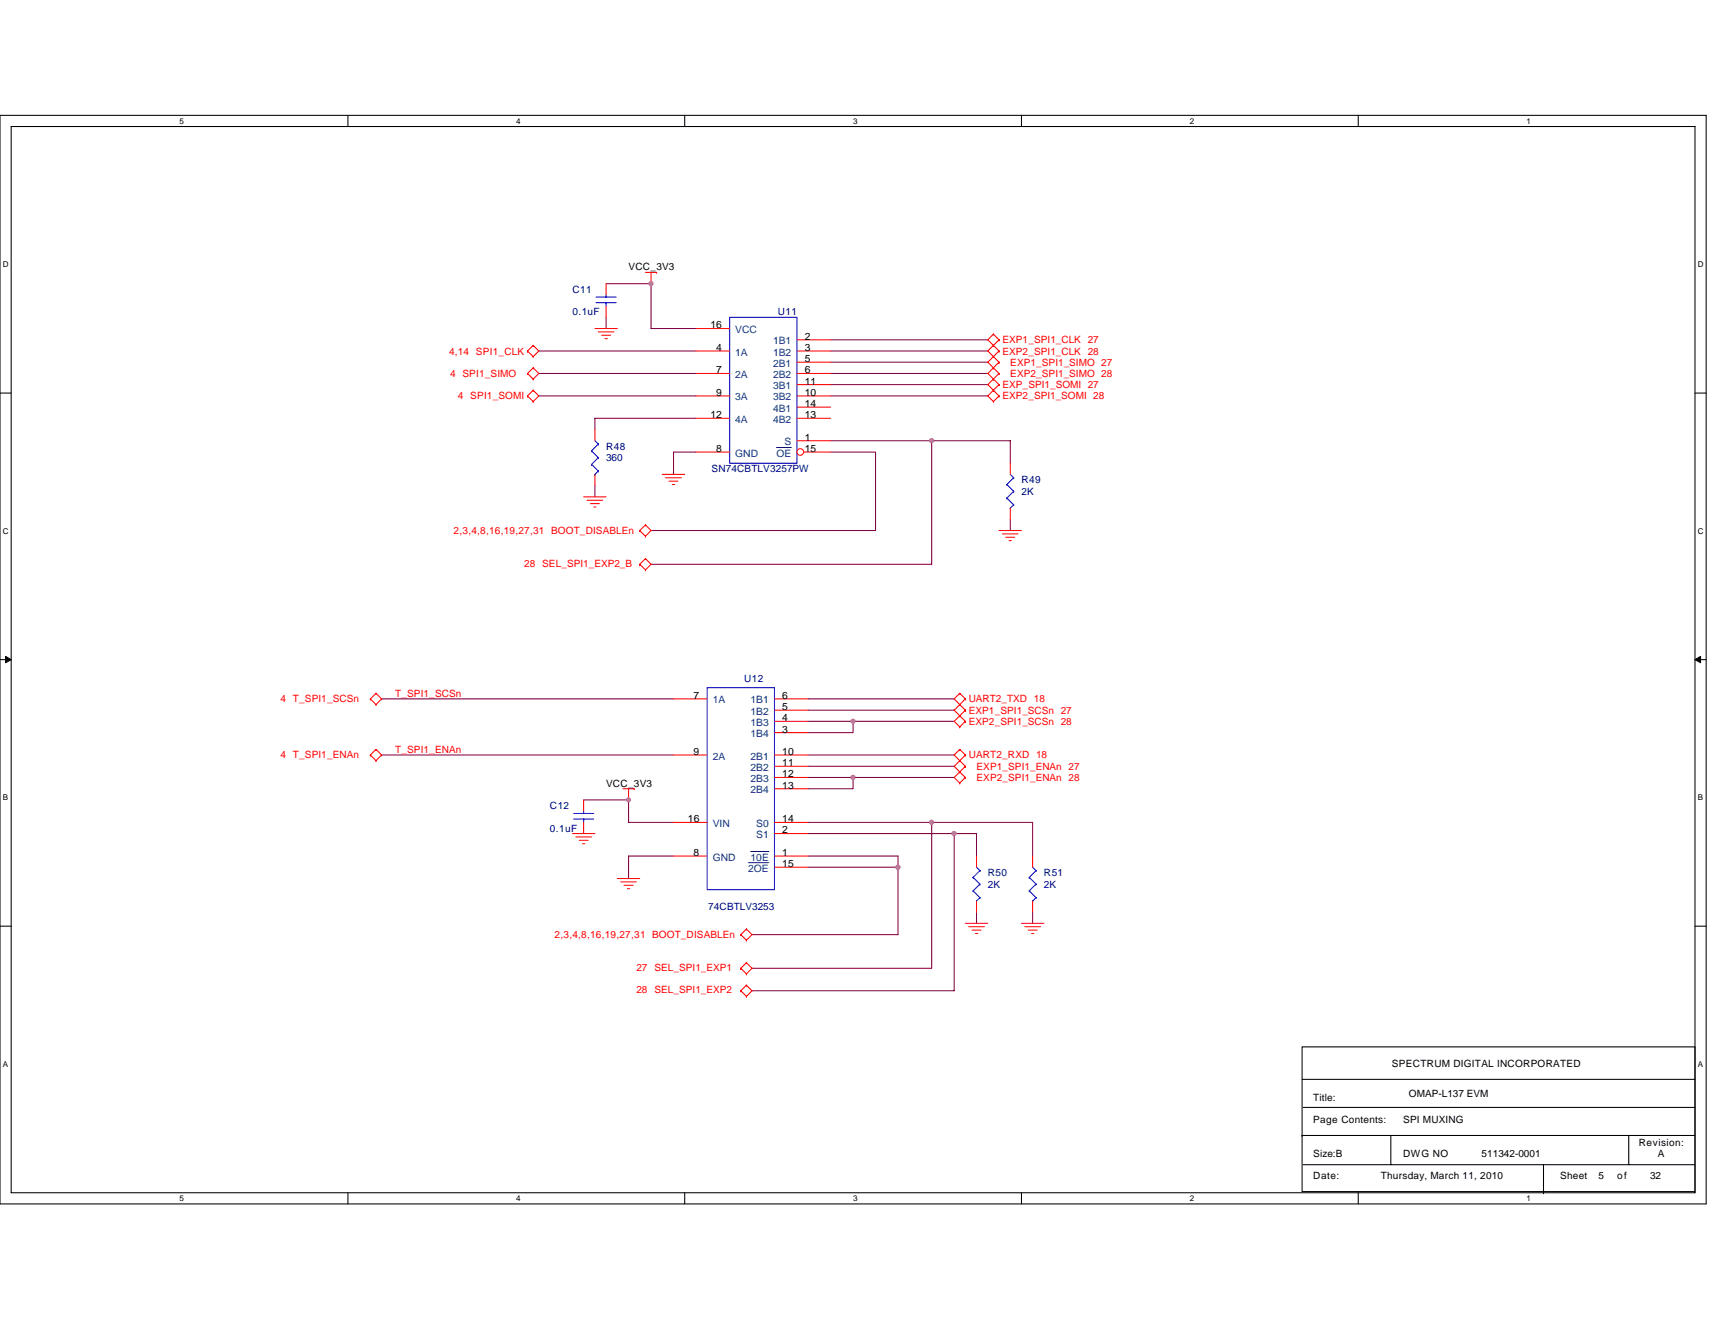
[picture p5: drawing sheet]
<svg xmlns="http://www.w3.org/2000/svg" width="279mm" height="216mm" viewBox="0 0 279 216" stroke-linecap="round" stroke-linejoin="round" font-family="sans-serif">
<path d="M0 18.8h278v177.4h-278zM1.8 20.6h274.3v173.8h-274.3z" fill="none" stroke="#000" stroke-width=".17"/>
<g fill="#fff">
<path d="M29.3 19h.7v1.4h-.7z"/>
<path d="M29.3 194.5h.7v1.5h-.7z"/>
</g>
<path d="M56.7 18.8v1.8M56.7 194.4v1.8" fill="none" stroke="#000" stroke-width=".17"/>
<g fill="#fff">
<path d="M84.1 19h.7v1.4h-.7z"/>
<path d="M84.1 194.5h.7v1.5h-.7z"/>
</g>
<path d="M111.5 18.8v1.8M111.5 194.4v1.8" fill="none" stroke="#000" stroke-width=".17"/>
<g fill="#fff">
<path d="M139 19h.7v1.4h-.7z"/>
<path d="M139 194.5h.7v1.5h-.7z"/>
</g>
<path d="M166.4 18.8v1.8M166.4 194.4v1.8" fill="none" stroke="#000" stroke-width=".17"/>
<g fill="#fff">
<path d="M193.8 19h.8v1.4h-.8z"/>
<path d="M193.8 194.5h.8v1.5h-.8z"/>
</g>
<path d="M221.3 18.8v1.8M221.3 194.4v1.8" fill="none" stroke="#000" stroke-width=".17"/>
<g fill="#fff">
<path d="M248.7 19h.7v1.4h-.7z"/>
<path d="M248.7 194.5h.7v1.5h-.7z"/>
<path d="M.5 42.3h.9v1.5h-.9z"/>
<path d="M276.6 42.3h1v1.5h-1z"/>
<path d="M.5 85.8h.9v1.4h-.9z"/>
<path d="M276.6 85.8h1v1.4h-1z"/>
</g>
<path d="M0 64.1h1.8M276.1 64.1h1.9" fill="none" stroke="#000" stroke-width=".17"/>
<g fill="#fff">
<path d="M.5 129.2h.8v1.5h-.8z"/>
<path d="M276.6 129.2h.9v1.5h-.9z"/>
</g>
<path d="M0 107.5h1.8M276.1 107.5h1.9" fill="none" stroke="#000" stroke-width=".17"/>
<path d="M.9 107l.9 .5-.9 .5zM276.1 107.5l1-.5v1z" fill="#000" stroke="#000" stroke-width=".16"/>
<g fill="#fff">
<path d="M.5 172.6h.8v1.5h-.8z"/>
<path d="M276.6 172.6h.9v1.5h-.9z"/>
</g>
<path d="M0 150.9h1.8M276.1 150.9h1.9M212.1 170.6h64v23.6h-64zM212.1 175.9h64M212.1 185h.1M212.1 185h64M212.3 189.8h63.8M212.3 180.4h63.8M226.6 185v4.8M251.5 194.4h.1M251.5 189.8v4.6M265.3 185v4.8" fill="none" stroke="#000" stroke-width=".17"/>
<g fill="none" stroke="#800040" stroke-width=".17">
<path d="M87.8 57.2h25.6M98.7 46.2h7.4v7.3h7.3M98.7 51.7v1.8M135.3 55.4h25.6M135.3 59h25.6M135.3 57.2h25.6M87.8 60.9h25.6M87.8 64.5h25.6M96.9 79.1v1.9M113.4 73.7h-3.7v3.6M113.4 68.2h-16.5v1.8M135.3 62.7h25.6"/>
<path d="M135.3 64.5h25.6M135.3 60.9h25.6M135.3 73.7h7.3v12.7h-36.5M135.3 71.8h16.5v20.1h-45.7M151.8 71.8h12.8v3.7M164.6 84.6v1.8M62.2 113.9h.1M62.2 113.9h47.5M131.7 113.9h23.7M131.7 115.7h23.7M131.7 117.5h7.3v1.9h-7.3M139 117.5h16.4"/>
<path d="M62.2 123h.1M62.2 123h47.5M95.1 130.3h7.3v3.7h7.3M109.7 139.5h-7.3v3.7M131.7 134h20.1M131.7 135.8h23.7M131.7 139.5h14.6v1.8M131.7 123h23.7M131.7 124.9h23.7M131.7 126.7h7.3v1.8h-7.3M139 126.7h16.4M151.8 134v23.8h-29.3"/>
<path d="M151.8 134h16.4v5.5M151.8 134h.1M155.4 135.8v25.6h-32.9M155.4 135.8h3.7v3.7M131.7 141.3h14.6M146.3 141.3v11h-23.8M159.1 148.6v1.9M168.2 148.6v1.9"/>
</g>
<g fill="none" stroke="#f00" stroke-width=".17">
<path d="M85.9 57.2h.1M85.9 57.2l1 .9M86.9 56.3h.1M86.9 58.1h.1M86.9 59.9h.1M86.9 56.3l.9 .9-.9 .9M86.9 56.3l-1 .9M86.9 59.9l.9 1-.9 .9M86.9 59.9l-1 1M96.9 53.5h3.7M97.5 54.1h2.5M98 54.6h1.5"/>
<path d="M98.6 55.2h.3M98.7 46.2v1.8M98.7 49.9v1.8M105.2 44.4h1.8M106.1 44.4v1.8M107 44.4h.1M113.4 57.2h5.5M129.8 55.4h5.5M161.8 54.4h.1M161.8 56.3h.1M161.8 58.1h.1M161.8 59.9h.1"/>
<path d="M161.8 59.9l-.9 1 1.9 1.8M161.8 54.4l-.9 1 1.9 1.8M161.8 54.4l1 1M161.8 59.9l1 1M162.8 55.4h.1M162.8 59h.1M162.8 57.2h.1M162.8 55.4l-1.9 1.8 1.9 1.8M162.8 57.2l-1.9 1.8 .9 .9M162.8 59l-1 .9M85.9 64.5h.1M85.9 60.9h.1"/>
<path d="M85.9 64.5l1 .9M85.9 60.9l1 .9M86.9 63.6h.1M86.9 65.4h.1M86.9 61.8h.1M86.9 63.6l.9 .9-.9 .9M86.9 63.6l-1 .9M96.9 70v1.8M96.9 77.3v1.8M107.9 77.3h3.6M108.4 77.9h2.6M109 78.4h1.4"/>
<path d="M109.5 79h.4M113.4 60.9h5.5M113.4 64.5h5.5M113.4 68.2h5.5M129.8 66.3h5.5M129.8 62.7h5.5M129.8 68.2h5.5M129.8 71.8h5.5M161.8 61.8h.1M161.8 63.6h.1M161.8 65.4h.1M161.8 63.6l-.9 .9 .9 .9"/>
<path d="M161.8 63.6l1 .9M162.8 62.7h.1M162.8 64.5h.1M162.8 60.9h.1M162.8 60.9l-1.9 1.8 .9 .9M162.8 62.7l-1 .9M162.8 64.5l-1 .9M95.1 81h3.6M95.6 81.5h2.6M96.2 82.1h1.4M96.7 82.6h.4M104.2 91.9h.1"/>
<path d="M104.2 86.4h.1M104.2 91.9l1 1M104.2 86.4l1 1M105.2 91h.1M105.2 92.9h.1M105.2 85.5h.1M105.2 87.4h.1M105.2 91l.9 .9-.9 1M105.2 91l-1 .9M105.2 85.5l.9 .9-.9 1M105.2 85.5l-1 .9M162.8 86.4h3.6"/>
<path d="M163.3 87h2.6M163.9 87.5h1.4M164.4 88.1h.4M60.3 113.9h.1M60.3 113.9l1 .9M61.3 113h.1M61.3 114.8h.1M61.3 113l.9 .9-.9 .9M61.3 113l-1 .9M109.7 113.9h5.5M126.2 113.9h5.5M126.2 115.7h5.5"/>
<path d="M126.2 117.5h5.5M126.2 119.4h5.5M156.4 113h.1M156.4 114.8h.1M156.4 116.6h.1M156.4 118.4h.1M156.4 113l-1 .9 1 .9M156.4 113l.9 .9M156.4 114.8l-1 .9 1.9 1.8M156.4 114.8l.9 .9M157.3 113.9h.1M157.3 117.5h.1"/>
<path d="M157.3 115.7h.1M157.3 113.9l-.9 .9M157.3 117.5l-.9 .9M157.3 115.7l-1.9 1.8 1 .9M60.3 123h.1M60.3 123l1 1M61.3 122.1h.1M61.3 124h.1M61.3 122.1l.9 .9-.9 1M61.3 122.1l-1 .9M93.3 135.8h3.6M93.8 136.4h2.6"/>
<path d="M94.4 136.9h1.4M94.9 137.5h.4M101.5 128.5h1.8M102.4 128.5v1.8M103.3 128.5h.1M109.7 123h5.5M109.7 134h5.5M109.7 139.5h5.5M126.2 128.5h5.5M126.2 123h5.5M126.2 124.9h5.5M126.2 126.7h5.5"/>
<path d="M126.2 134h5.5M126.2 139.5h5.5M126.2 135.8h5.5M156.4 122.1h.1M156.4 124h.1M156.4 125.8h.1M156.4 127.6h.1M156.4 122.1l-1 .9 1 1M156.4 122.1l.9 .9M156.4 124l-1 .9 1.9 1.8M156.4 124l.9 .9M157.3 123h.1"/>
<path d="M157.3 126.7h.1M157.3 124.9h.1M157.3 126.7l-.9 .9M157.3 124.9l-1.9 1.8 1 .9M157.3 123l-.9 1M159.1 139.5v1.8M168.2 139.5v1.8M100.6 143.2h3.6M101.1 143.7h2.6M101.7 144.3h1.4M102.2 144.8h.4M120.7 157.8h.1"/>
<path d="M120.7 152.3h.1M120.7 157.8l.9 .9M120.7 152.3l.9 .9M121.6 156.9h.1M121.6 158.7h.1M121.6 151.4h.1M121.6 153.2h.1M121.6 156.9l.9 .9-.9 .9M121.6 156.9l-.9 .9M121.6 151.4l.9 .9-.9 .9M121.6 151.4l-.9 .9M126.2 141.3h5.5"/>
<path d="M157.3 150.5h3.6M157.8 151h2.6M158.4 151.6h1.4M158.9 152.1h.4M159.1 146.8v1.8M166.4 150.5h3.7M167 151h2.5M167.5 151.6h1.5M168.1 152.1h.3M168.2 146.8v1.8M120.7 161.4h.1M120.7 161.4l.9 .9"/>
<path d="M121.6 160.5h.1M121.6 162.3h.1M121.6 160.5l.9 .9-.9 .9M121.6 160.5l-.9 .9"/>
</g>
<g fill="none" stroke="#00f" stroke-width=".17">
<path d="M97.1 49.3h3.3M97.1 48.4h3.3M98.7 48v.4M98.7 49.3h.1M98.7 49.3v.6M118.9 51.7h10.9v23.8h-10.9zM96.4 73.5h.1M96.4 75.7h.1M96.4 73.5l1.1 1.1M96.4 75.7l1.1 1.1M96.9 77.3h.1M96.9 71.8l.6 .6"/>
<path d="M97.5 72.4h.1M97.5 74.6h.1M97.5 76.8h.1M97.5 72.4l-1.1 1.1M97.5 74.6l-1.1 1.1M97.5 76.8l-.6 .5M115.2 112.1h11v32.9h-11zM158.5 143h.1M158.5 145.2h.1M158.5 143l1.1 1.1M158.5 145.2l1.1 1.1M159.1 146.8h.1"/>
<path d="M159.1 141.3l.5 .6M159.6 141.9h.1M159.6 144.1h.1M159.6 146.3h.1M159.6 141.9l-1.1 1.1M159.6 144.1l-1.1 1.1M159.6 146.3l-.5 .5M167.7 143h.1M167.7 145.2h.1M167.7 143l1.1 1.1M167.7 145.2l1.1 1.1M168.2 146.8h.1"/>
<path d="M168.2 141.3l.6 .6M168.8 141.9h.1M168.8 144.1h.1M168.8 146.3h.1M168.8 141.9l-1.1 1.1M168.8 144.1l-1.1 1.1M168.8 146.3l-.6 .5"/>
</g>
<path d="M122.3 138.7h3M121.9 140.6h3.4" fill="none" stroke="#004080" stroke-width=".16"/>
<circle cx="130.4" cy="73.6" r=".54" fill="#fff" stroke="#f00" stroke-width=".17"/>
<path d="M113.4 53.5h5.5M129.8 57.2h5.5M129.8 59h5.5M113.4 73.7h5.5M129.8 64.5h5.5M129.8 60.9h5.5M130.9 73.7h4.4M164.6 75.5v1.8M164.6 82.8v1.8M95.1 130.3v1.9M95.1 134v1.8" fill="none" stroke="#f00" stroke-width=".17"/>
<path d="M126.5 72.9h2.4" fill="none" stroke="#004080" stroke-width=".16"/>
<g fill="none" stroke="#00f" stroke-width=".17">
<path d="M164 79h.1M164 79l1.1 1.1M164.6 77.3l.5 .6M165.1 77.9h.1M165.1 77.9l-1.1 1.1M164 81.2h.1M164 81.2l1.1 1.1M164.6 82.8h.1M165.1 80.1h.1M165.1 82.3h.1M165.1 80.1l-1.1 1.1M165.1 82.3l-.5 .5"/>
<path d="M93.5 133.5h3.2M93.5 132.5h3.2M95.1 132.2v.3M95.1 133.5h.1M95.1 133.5v.5"/>
</g>
<g fill="#f0f" stroke="#f0f" stroke-width=".17">
<circle cx="102.4" cy="130.3" r=".35"/>
<circle cx="151.8" cy="134" r=".35"/>
<circle cx="155.4" cy="135.8" r=".36"/>
<circle cx="146.3" cy="141.3" r=".36"/>
<circle cx="106" cy="46.2" r=".36"/>
<circle cx="139" cy="117.5" r=".35"/>
<circle cx="139" cy="126.7" r=".35"/>
<circle cx="151.8" cy="71.8" r=".35"/>
</g>
<g font-size="1.7">
<text x="115.7" y="53.5">16</text>
<text x="116.7" y="57.2">4</text>
<text x="131.1" y="55.4">2</text>
<text x="131.1" y="57.2">3</text>
<text x="131.1" y="59">5</text>
<text x="116.7" y="60.8">7</text>
<text x="116.7" y="64.5">9</text>
<text x="131.1" y="62.7">11</text>
<text x="131.1" y="64.5">10</text>
<text x="131.1" y="60.8">6</text>
<text x="115.7" y="68.1">12</text>
<text x="131.1" y="71.8">1</text>
<text x="131.1" y="66.3">14</text>
<text x="131.1" y="68.1">13</text>
<text x="116.7" y="73.6">8</text>
<text x="131.1" y="73.6">15</text>
<text x="113" y="113.9">7</text>
<text x="127.4" y="113.9">6</text>
<text x="127.4" y="115.7">5</text>
<text x="127.4" y="117.5">4</text>
<text x="127.4" y="119.4">3</text>
<text x="113" y="123">9</text>
<text x="127.4" y="123">10</text>
<text x="127.4" y="124.8">11</text>
<text x="127.4" y="126.7">12</text>
<text x="127.4" y="128.5">13</text>
<text x="112.1" y="134">16</text>
<text x="127.4" y="134">14</text>
<text x="127.4" y="135.8">2</text>
<text x="113" y="139.5">8</text>
<text x="127.4" y="141.3">15</text>
<text x="127.4" y="139.5">1</text>
</g>
<g font-size="1.7" fill="#004080">
<text x="119.8" y="57.9">1A</text>
<text x="119.8" y="54.3">VCC</text>
<text x="125.9" y="56.1">1B1</text>
<text x="125.9" y="57.9">1B2</text>
<text x="125.9" y="59.8">2B1</text>
<text x="119.8" y="61.6">2A</text>
<text x="119.8" y="65.3">3A</text>
<text x="125.9" y="63.4">3B1</text>
<text x="125.9" y="65.3">3B2</text>
<text x="125.9" y="61.6">2B2</text>
<text x="119.8" y="68.9">4A</text>
<text x="125.9" y="67.1">4B1</text>
<text x="125.9" y="68.9">4B2</text>
<text x="119.8" y="74.4">GND</text>
<text x="126.5" y="74.4">OE</text>
<text x="127.8" y="72.6">S</text>
<text x="116.1" y="114.6">1A</text>
<text x="122.3" y="114.6">1B1</text>
<text x="122.3" y="116.5">1B2</text>
<text x="122.3" y="118.3">1B3</text>
<text x="116.1" y="123.8">2A</text>
<text x="122.3" y="120.1">1B4</text>
<text x="122.3" y="123.8">2B1</text>
<text x="122.3" y="125.6">2B2</text>
<text x="122.3" y="127.4">2B3</text>
<text x="122.3" y="129.3">2B4</text>
<text x="116.1" y="134.7">VIN</text>
<text x="123.2" y="134.7">S0</text>
<text x="123.2" y="136.6">S1</text>
<text x="116.1" y="140.2">GND</text>
<text x="121.9" y="142">2OE</text>
<text x="122.3" y="140.2">10E</text>
</g>
<g font-size="1.6" fill="#000080">
<text x="93.3" y="47.7">C11</text>
<text x="93.3" y="51.4">0.1uF</text>
<text x="126.7" y="51.4">U11</text>
<text x="98.7" y="73.3">R48</text>
<text x="98.7" y="75.1">360</text>
<text x="115.9" y="77">SN74CBTLV3257PW</text>
<text x="166.4" y="78.8">R49</text>
<text x="166.4" y="80.6">2K</text>
<text x="121.2" y="111.2">U12</text>
<text x="89.6" y="131.8">C12</text>
<text x="89.6" y="135.5">0.1uF</text>
<text x="160.9" y="142.8">R50</text>
<text x="170.1" y="142.8">R51</text>
<text x="115.4" y="148.3">74CBTLV3253</text>
<text x="160.9" y="144.6">2K</text>
<text x="170.1" y="144.6">2K</text>
</g>
<g font-size="1.6">
<text x="102.4" y="44">VCC_3V3</text>
<text x="98.7" y="128.2">VCC_3V3</text>
<text x="226.8" y="173.9">SPECTRUM DIGITAL INCORPORATED</text>
<text x="214" y="179.4">Title:</text>
<text x="229.5" y="178.8">OMAP-L137 EVM</text>
<text x="214" y="183">Page Contents:</text>
<text x="228.6" y="183">SPI MUXING</text>
<text x="214" y="188.5">Size:B</text>
<text x="228.6" y="188.5">DWG NO</text>
<text x="241.4" y="188.5">511342-0001</text>
<text x="267" y="186.7">Revision:</text>
<text x="270.1" y="188.5">A</text>
<text x="214" y="192.2">Date:</text>
<text x="224.9" y="192.2">Thursday, March 11, 2010</text>
<text x="254.2" y="192.2">Sheet</text>
<text x="260.4" y="192.2">5</text>
<text x="263.5" y="192.2">of</text>
<text x="268.8" y="192.2">32</text>
</g>
<g font-size="1.6" fill="#f00">
<text x="73.2" y="57.8">4,14 SPI1_CLK</text>
<text x="163.3" y="55.9">EXP1_SPI1_CLK 27</text>
<text x="163.3" y="57.8">EXP2_SPI1_CLK 28</text>
<text x="164.6" y="59.6">EXP1_SPI1_SIMO 27</text>
<text x="73.3" y="61.4">4 SPI1_SIMO</text>
<text x="74.6" y="65.1">4 SPI1_SOMI</text>
<text x="163.3" y="63.2">EXP_SPI1_SOMI 27</text>
<text x="163.3" y="65.1">EXP2_SPI1_SOMI 28</text>
<text x="164.6" y="61.4">EXP2_SPI1_SIMO 28</text>
<text x="73.9" y="87">2,3,4,8,16,19,27,31 BOOT_DISABLEn</text>
<text x="85.4" y="92.3">28 SEL_SPI1_EXP2_B</text>
<text x="64.4" y="113.5">T_SPI1_SCSn</text>
<text x="45.7" y="114.4">4 T_SPI1_SCSn</text>
<text x="157.8" y="114.4">UART2_TXD 18</text>
<text x="157.8" y="118.1">EXP2_SPI1_SCSn 28</text>
<text x="157.8" y="116.3">EXP1_SPI1_SCSn 27</text>
<text x="45.7" y="123.6">4 T_SPI1_ENAn</text>
<text x="64.4" y="122.7">T_SPI1_ENAn</text>
<text x="157.8" y="123.6">UART2_RXD 18</text>
<text x="159.1" y="125.4">EXP1_SPI1_ENAn 27</text>
<text x="159.1" y="127.3">EXP2_SPI1_ENAn 28</text>
<text x="90.3" y="152.9">2,3,4,8,16,19,27,31 BOOT_DISABLEn</text>
<text x="103.7" y="161.8">28 SEL_SPI1_EXP2</text>
<text x="103.7" y="158.2">27 SEL_SPI1_EXP1</text>
</g>
<g font-size="1.3">
<text x="29.3" y="20.2">5</text>
<text x="84.1" y="20.2">4</text>
<text x="139" y="20.2">3</text>
<text x="193.8" y="20.2">2</text>
<text x="248.7" y="20.2">1</text>
<text x=".5" y="43.5">D</text>
<text x="276.6" y="43.5">D</text>
<text x=".5" y="87">C</text>
<text x="276.6" y="87">C</text>
<text x=".5" y="130.4">B</text>
<text x="276.6" y="130.4">B</text>
<text x=".5" y="173.8">A</text>
<text x="276.6" y="173.8">A</text>
<text x="29.3" y="195.7">5</text>
<text x="84.1" y="195.7">4</text>
<text x="139" y="195.7">3</text>
<text x="193.8" y="195.7">2</text>
<text x="248.7" y="195.7">1</text>
</g>
</svg>
